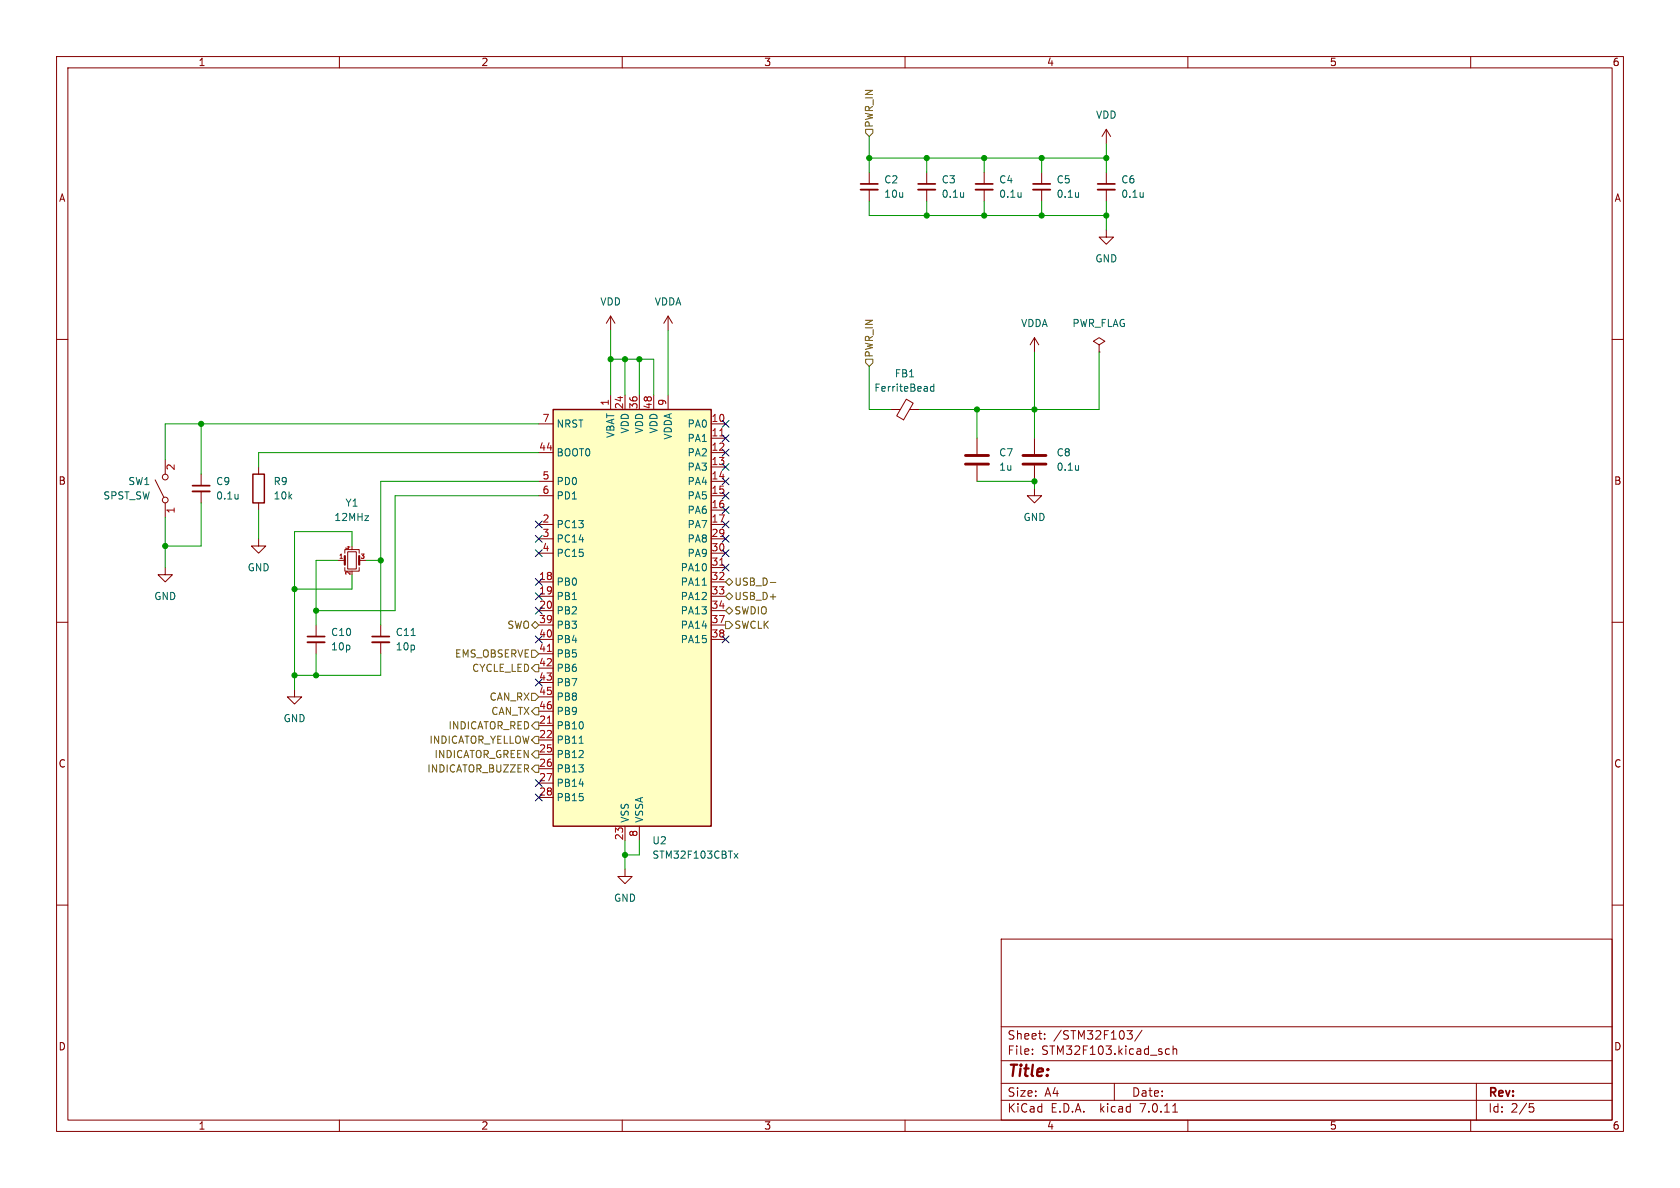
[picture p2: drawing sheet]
<svg xmlns="http://www.w3.org/2000/svg" width="297mm" height="210mm" viewBox="0 0 297 210" stroke-linecap="round" stroke-linejoin="round" font-family="sans-serif">
<g fill="none" stroke="#840000" stroke-width=".18">
<path d="M10 10h277v190h-277zM12 12h273v186h-273zM60 10v2M110 10v2M160 10v2M210 10v2M260 10v2M153.7 30.5v2M153.7 33.5v2.1M163.8 30.5v2M163.8 33.5v2.1M174 30.5v2"/>
<path d="M174 33.5v2.1M184.1 30.5v2M184.1 33.5v2.1M195.6 22.9l-.8 1.2M195.6 22.9v2.5M195.6 30.5v2M195.6 33.5v2.1M195.6 22.9l.7 1.2M10 60h2M107.9 55.9v2.5M107.9 55.9l-.7 1.3M107.9 55.9l.8 1.3"/>
<path d="M118.1 55.9v2.5M118.1 55.9l-.8 1.3M118.1 55.9l.8 1.3M182.9 59.7l-.8 1.3M182.9 59.7v2.5M182.9 59.7l.7 1.3M195.6 40.6v1.3h1.2l-1.2 1.3-1.3-1.3h1.3M285 60h2M95.2 74.9h2.6M107.9 69.9v2.5M110.5 69.9v2.5M113 69.9v2.5"/>
<path d="M115.6 69.9v2.5M118.1 69.9v2.5M125.7 74.9h2.6M125.7 77.5h2.6M157.5 72.4h1.6M160.2 70.6l1.2 .7-1.7 2.9-1.2-.7zM160.8 72.4h1.8M172.7 77.5v2.8M182.9 77.5v2.8M194.3 61l1-.7-1-.6-1 .6 1 .7v1.2M194.3 62.2h.1M27.4 84.8l1.6 3.1"/>
<path d="M29.2 81.3v2.5M29.2 88.9v2.5M35.6 83.8v2.1M35.6 86.9v2M45.7 95.3v1.2h1.3l-1.3 1.3-1.3-1.3h1.3M45.7 82.6v1.2M45.7 88.9v1.3M59.7 99.1h1.3M61 97.8v-.6h2.5v.6M61.5 97.5h1.5v3.1h-1.5zM63.5 99.1h1.3M95.2 80h2.6"/>
<path d="M95.2 85.1h2.6M95.2 87.6h2.6M95.2 92.7h2.6M95.2 95.3h2.6M95.2 97.8h2.6M125.7 80h2.6M125.7 82.6h2.6M125.7 85.1h2.6M125.7 87.6h2.6M125.7 90.2h2.6M125.7 92.7h2.6M125.7 95.3h2.6"/>
<path d="M125.7 97.8h2.6M172.7 82.3v2.8M182.9 86.4v1.2h1.2l-1.2 1.3-1.3-1.3h1.3M182.9 82.3v2.8M10 110h2M29.2 100.3v1.3h1.3l-1.3 1.3-1.3-1.3h1.3M55.9 110.5v2M55.9 113.5v2.1M61 100.3v.7h2.5v-.7M67.3 110.5v2M67.3 113.5v2.1M95.2 102.9h2.6"/>
<path d="M95.2 105.4h2.6M95.2 108h2.6M95.2 110.5h2.6M95.2 113h2.6M95.2 115.6h2.6M95.2 118.1h2.6M125.7 102.9h2.6M125.7 105.4h2.6M125.7 108h2.6M125.7 100.3h2.6M125.7 110.5h2.6M125.7 113h2.6"/>
<path d="M285 110h2M52.1 121.9v1.3h1.2l-1.2 1.3-1.3-1.3h1.3M95.2 128.3h2.6M95.2 130.8h2.6M95.2 133.4h2.6M95.2 135.9h2.6M95.2 138.4h2.6M95.2 120.7h2.6M95.2 123.2h2.6M95.2 125.7h2.6M10 160h2M95.2 141h2.6"/>
<path d="M110.5 153.7v1.2h1.3l-1.3 1.3-1.3-1.3h1.3M110.5 146.1v2.5M113 146.1v2.5M285 160h2M177 166h108v32h-108zM60 198v2M110 198v2M160 198v2M177 194.5h108M177 191.5h108M177 187.5h108M177 181.5h108"/>
<path d="M182.5 186.3v.1M182.5 185.5v.1M184.7 183.6v.1M184.7 182.8v.1M197 191.5v3M199.2 182.2h1l-.5 .6 .4 .1 .1 .5-.3 .3h-.4M201.9 182.1l-1.3 2M206 186.1l.3 .3 .4-.1M206.7 185.5l-.4-.1-.3 .3M207.3 196.6h.9M207.4 185.5l.2-.1 .4 .1v.9M207.4 184.9v1.5"/>
<path d="M210 198v2M260 198v2M261 191.5v6.5M270.4 195.1h.7M270.5 195.7h.4l.3 .3-.2 .5-.5 .1"/>
<circle cx="29.2" cy="84.3" r=".51"/>
<circle cx="29.2" cy="88.4" r=".51"/>
</g>
<path d="M152.1 33.5h3.1M162.3 33.5h3.1M172.5 33.5h3M182.6 33.5h3.1M194.1 33.5h3M34 86.9h3.1M54.4 113.5h3M65.8 113.5h3" fill="none" stroke="#840000" stroke-width=".33"/>
<path d="M152.1 32.5h3.1M162.3 32.5h3.1M172.5 32.5h3M182.6 32.5h3.1M194.1 32.5h3M34 85.9h3.1M54.4 112.5h3M65.8 112.5h3" fill="none" stroke="#840000" stroke-width=".3"/>
<g fill="none" stroke="#006464" stroke-width=".18">
<path d="M170.4 34v.9M170.4 34.8h-.1M180.5 34v.9M180.5 34.8h.1M190.7 34v.9M190.7 34.8h-.1M202.1 34v.9M202.1 34.8h-.1M165.1 67.9v1.3M165.1 68.4l-.4-.1-.2 .3 .1 .5h.5M42.1 87.4v.8M42.1 88.1l-.1 .1"/>
<path d="M190.7 82.3v.8M190.7 83l-.1 .1M72.7 112.3h.7M124.2 103.4h.7M102.4 131.4h.7M129.8 150.9l.7 .8M130.5 150.9l-.7 .8"/>
</g>
<path d="M97.8 72.4h27.9v73.7h-27.9z" fill="#ffffc2" stroke="#ffffc2" stroke-width=".18"/>
<path d="M97.8 72.4h27.9v73.7h-27.9zM44.7 83.8h2v5.1h-2z" fill="none" stroke="#840000" stroke-width=".25"/>
<path d="M127.2 77.1h.8M127.2 99.9h.8M96.8 115.2h.7M96.8 127.9h.7" fill="none" stroke="#a90000" stroke-width=".18"/>
<path d="M170.7 80.5h4.1M170.7 82h4.1M180.8 80.5h4.1M180.8 82h4.1" fill="none" stroke="#840000" stroke-width=".51"/>
<path d="M61 98.3v1.5M63.5 98.3v1.5" fill="none" stroke="#840000" stroke-width=".38"/>
<g fill="none" stroke="#725600" stroke-width=".18">
<path d="M153 22.9h1.3v.6l-.6 .6-.7-.6zM153 63.5h1.3v.6l-.6 .7-.7-.7zM94 110.5l.6-.6 .6 .6-.6 .6zM94 114.9h.6l.6 .7-.6 .6h-.6zM94.6 117.5h.6v1.2h-.6l-.6-.6zM128.3 105.4l.6-.6 .6 .6-.6 .6zM128.3 102.9l.6-.7 .6 .7-.6 .6zM128.3 109.9h.6l.6 .6-.6 .6h-.6zM128.9 107.3l.6 .7-.6 .6-.6-.6zM136.2 103h.9M94 122.6h.6l.6 .6-.6 .6h-.6zM94.6 125.1h.6v1.3h-.6l-.6-.7z"/>
<path d="M94.6 132.7h.6v1.3h-.6l-.6-.6zM94.6 130.2h.6v1.2h-.6l-.6-.6zM94.6 127.6h.6v1.3h-.6l-.6-.6zM94.6 135.3h.6v1.2h-.6l-.6-.6z"/>
</g>
<g fill="none" stroke="#009600" stroke-width=".18">
<path d="M153.7 24.1v6.4M153.7 35.6v2.5h41.9M153.7 27.9h41.9M163.8 27.9v2.6M163.8 35.6v2.5M174 27.9v2.6M174 35.6v2.5M184.1 27.9v2.6M184.1 35.6v2.5M195.6 25.4v5.1M195.6 35.6v5M107.9 58.4v11.5"/>
<path d="M118.1 58.4v11.5M35.6 74.9v8.9M95.2 74.9h-66v6.4M107.9 63.5h7.7v6.4M110.5 63.5v6.4M113 63.5v6.4M153.7 64.8v7.6h3.8M172.7 72.4v5.1M182.9 62.2v15.3M194.3 62.2v10.2h-31.7M29.2 91.4v8.9M35.6 88.9v7.6h-6.4"/>
<path d="M45.7 90.2v5.1M59.7 99.1h-3.8v11.4M62.2 96.5v-2.5h-10.1v27.9M64.8 99.1h2.5M95.2 85.1h-27.9v25.4M95.2 87.6h-25.4v20.4h-13.9M95.2 80h-49.5v2.6M172.7 85.1h10.2v1.3M55.9 115.6v3.8M62.2 101.6v2.5h-10.1M67.3 115.6v3.8h-15.2M110.5 148.6v5.1"/>
<path d="M113 148.6v2.5h-2.5"/>
</g>
<g fill="none" stroke="#000084" stroke-width=".18">
<path d="M127.7 74.3l1.2 1.2M127.7 76.9l1.2 1.2M127.7 79.4l1.2 1.2M128.9 74.3l-1.2 1.2M128.9 76.9l-1.2 1.2M128.9 79.4l-1.2 1.2M94.6 97.2l1.3 1.2M94.6 92.1l1.3 1.2M94.6 94.6l1.3 1.3M95.9 97.2l-1.3 1.2M95.9 92.1l-1.3 1.2M95.9 94.6l-1.3 1.3"/>
<path d="M127.7 94.6l1.2 1.3M127.7 89.6l1.2 1.2M127.7 81.9l1.2 1.3M127.7 99.7l1.2 1.2M127.7 84.5l1.2 1.2M127.7 92.1l1.2 1.2M127.7 97.2l1.2 1.2M127.7 87l1.2 1.2M128.9 94.6l-1.2 1.3M128.9 89.6l-1.2 1.2M128.9 81.9l-1.2 1.3M128.9 99.7l-1.2 1.2"/>
<path d="M128.9 87l-1.2 1.2M128.9 84.5l-1.2 1.2M128.9 92.1l-1.2 1.2M128.9 97.2l-1.2 1.2M94.6 104.8l1.3 1.2M94.6 112.4l1.3 1.2M94.6 107.3l1.3 1.3M94.6 102.3l1.3 1.2M95.9 107.3l-1.3 1.3M95.9 104.8l-1.3 1.2M95.9 112.4l-1.3 1.2M95.9 102.3l-1.3 1.2"/>
<path d="M127.7 112.4l1.2 1.2M128.9 112.4l-1.2 1.2M94.6 137.8l1.3 1.2M94.6 120l1.3 1.3M95.9 137.8l-1.3 1.2M95.9 120l-1.3 1.3M94.6 140.4l1.3 1.2M95.9 140.4l-1.3 1.2"/>
</g>
<g fill="#009600" stroke="#009600" stroke-width=".18">
<circle cx="182.9" cy="72.4" r=".46"/>
<circle cx="182.9" cy="85.1" r=".46"/>
<circle cx="55.9" cy="119.4" r=".46"/>
<circle cx="52.1" cy="119.4" r=".46"/>
<circle cx="55.9" cy="108" r=".46"/>
<circle cx="110.5" cy="151.1" r=".46"/>
<circle cx="35.6" cy="74.9" r=".46"/>
<circle cx="107.9" cy="63.5" r=".46"/>
<circle cx="52.1" cy="104.1" r=".46"/>
<circle cx="113" cy="63.5" r=".46"/>
<circle cx="110.5" cy="63.5" r=".46"/>
<circle cx="29.2" cy="96.5" r=".46"/>
<circle cx="67.3" cy="99.1" r=".46"/>
<circle cx="184.1" cy="38.1" r=".46"/>
<circle cx="172.7" cy="72.4" r=".46"/>
<circle cx="174" cy="38.1" r=".46"/>
<circle cx="163.8" cy="38.1" r=".46"/>
<circle cx="163.8" cy="27.9" r=".46"/>
<circle cx="195.6" cy="38.1" r=".46"/>
<circle cx="184.1" cy="27.9" r=".46"/>
<circle cx="195.6" cy="27.9" r=".46"/>
<circle cx="153.7" cy="27.9" r=".46"/>
<circle cx="174" cy="27.9" r=".46"/>
</g>
<text font-size="2.8" fill="#840000" x="178" y="190.9">Title:</text>
<g font-size="2.1" fill="#840000">
<text x="178" y="184">Sheet:</text>
<text x="186.2" y="184">/STM32F103/</text>
<text x="178" y="186.7">File:</text>
<text x="184.1" y="186.7">STM32F103.kicad_sch</text>
<text x="178" y="196.9">KiCad</text>
<text x="178" y="194.1">Size:</text>
<text x="184.7" y="194.1">A4</text>
<text x="185.7" y="196.9">E.D.A.</text>
<text x="194.6" y="196.9">kicad</text>
<text x="200" y="194.1">Date:</text>
<text x="201.8" y="196.9">7.0.11</text>
<text x="263" y="194.3">Rev:</text>
<text x="263" y="196.9">Id:</text>
<text x="267.1" y="196.9">2/5</text>
</g>
<g font-size="1.8" fill="#840000">
<text x="35" y="11.9">1</text>
<text x="85" y="11.9">2</text>
<text x="135" y="11.9">3</text>
<text x="185" y="11.9">4</text>
<text x="235" y="11.9">5</text>
<text x="285" y="11.9">6</text>
<text x="10.3" y="35.9">A</text>
<text x="285.3" y="35.9">A</text>
<text x="10.3" y="85.9">B</text>
<text x="285.3" y="85.9">B</text>
<text x="10.3" y="135.9">C</text>
<text x="285.3" y="135.9">C</text>
<text x="10.3" y="185.9">D</text>
<text x="285.3" y="185.9">D</text>
<text x="35" y="199.9">1</text>
<text x="85" y="199.9">2</text>
<text x="135" y="199.9">3</text>
<text x="185" y="199.9">4</text>
<text x="235" y="199.9">5</text>
<text x="285" y="199.9">6</text>
</g>
<g font-size="1.8" fill="#725600">
<text x="154.5" y="22.7" transform="rotate(-90 154.5 22.7)">PWR_IN</text>
<text x="154.5" y="63.3" transform="rotate(-90 154.5 63.3)">PWR_IN</text>
<text x="129.7" y="106.3">USB_D+</text>
<text x="129.7" y="103.7">USB_D-</text>
<text x="89.6" y="111.4">SWO</text>
<text x="129.7" y="111.4">SWCLK</text>
<text x="129.7" y="108.8">SWDIO</text>
<text x="80.3" y="116.4">EMS_OBSERVE</text>
<text x="83.4" y="119">CYCLE_LED</text>
<text x="86.5" y="124.1">CAN_RX</text>
<text x="75.8" y="131.7">INDICATOR_YELLOW</text>
<text x="79.2" y="129.1">INDICATOR_RED</text>
<text x="86.8" y="126.6">CAN_TX</text>
<text x="75.4" y="136.8">INDICATOR_BUZZER</text>
<text x="76.7" y="134.2">INDICATOR_GREEN</text>
</g>
<g font-size="1.8" fill="#006464">
<text x="193.7" y="21.2">VDD</text>
<text x="156.2" y="32.6">C2</text>
<text x="156.2" y="35.2">10u</text>
<text x="166.4" y="32.6">C3</text>
<text x="166.4" y="35.2">0.1u</text>
<text x="176.5" y="32.6">C4</text>
<text x="176.5" y="35.2">0.1u</text>
<text x="186.7" y="32.6">C5</text>
<text x="186.7" y="35.2">0.1u</text>
<text x="198.1" y="32.6">C6</text>
<text x="198.1" y="35.2">0.1u</text>
<text x="193.5" y="46.6">GND</text>
<text x="106" y="54.2">VDD</text>
<text x="115.6" y="54.2">VDDA</text>
<text x="180.4" y="58">VDDA</text>
<text x="189.5" y="58">PWR_FLAG</text>
<text x="154.5" y="69.4">FerriteBead</text>
<text x="158.1" y="66.9">FB1</text>
<text x="98.3" y="75.8">NRST</text>
<text x="108.8" y="77.5" transform="rotate(-90 108.8 77.5)">VBAT</text>
<text x="111.4" y="76.7" transform="rotate(-90 111.4 76.7)">VDD</text>
<text x="113.9" y="76.7" transform="rotate(-90 113.9 76.7)">VDD</text>
<text x="116.4" y="76.7" transform="rotate(-90 116.4 76.7)">VDD</text>
<text x="119" y="77.8" transform="rotate(-90 119 77.8)">VDDA</text>
<text x="121.5" y="75.8">PA0</text>
<text x="98.3" y="80.9">BOOT0</text>
<text x="121.5" y="78.3">PA1</text>
<text x="121.5" y="80.9">PA2</text>
<text x="121.5" y="83.4">PA3</text>
<text x="176.5" y="80.9">C7</text>
<text x="176.5" y="83.4">1u</text>
<text x="186.7" y="80.9">C8</text>
<text x="186.7" y="83.4">0.1u</text>
<text x="18.2" y="88.5">SPST_SW</text>
<text x="22.6" y="86">SW1</text>
<text x="38.1" y="86">C9</text>
<text x="38.1" y="88.5">0.1u</text>
<text x="48.3" y="86">R9</text>
<text x="48.3" y="88.5">10k</text>
<text x="61" y="89.8">Y1</text>
<text x="98.3" y="86">PD0</text>
<text x="98.3" y="88.5">PD1</text>
<text x="121.5" y="86">PA4</text>
<text x="121.5" y="88.5">PA5</text>
<text x="59" y="92.3">12MHz</text>
<text x="98.3" y="93.6">PC13</text>
<text x="121.5" y="91">PA6</text>
<text x="121.5" y="93.6">PA7</text>
<text x="180.8" y="92.3">GND</text>
<text x="43.7" y="101.2">GND</text>
<text x="98.3" y="96.1">PC14</text>
<text x="98.3" y="98.7">PC15</text>
<text x="120.2" y="101.2">PA10</text>
<text x="121.5" y="96.1">PA8</text>
<text x="121.5" y="98.7">PA9</text>
<text x="27.2" y="106.3">GND</text>
<text x="98.3" y="103.7">PB0</text>
<text x="98.3" y="106.3">PB1</text>
<text x="120.2" y="103.7">PA11</text>
<text x="120.2" y="106.3">PA12</text>
<text x="58.4" y="112.6">C10</text>
<text x="69.9" y="112.6">C11</text>
<text x="98.3" y="108.8">PB2</text>
<text x="98.3" y="111.4">PB3</text>
<text x="98.3" y="113.9">PB4</text>
<text x="120.2" y="108.8">PA13</text>
<text x="120.2" y="111.4">PA14</text>
<text x="120.2" y="113.9">PA15</text>
<text x="58.4" y="115.2">10p</text>
<text x="69.9" y="115.2">10p</text>
<text x="98.3" y="116.4">PB5</text>
<text x="98.3" y="119">PB6</text>
<text x="98.3" y="121.5">PB7</text>
<text x="98.3" y="124.1">PB8</text>
<text x="50" y="127.9">GND</text>
<text x="98.3" y="129.1">PB10</text>
<text x="98.3" y="131.7">PB11</text>
<text x="98.3" y="126.6">PB9</text>
<text x="98.3" y="134.2">PB12</text>
<text x="98.3" y="136.8">PB13</text>
<text x="98.3" y="139.3">PB14</text>
<text x="98.3" y="141.8">PB15</text>
<text x="111.4" y="145.5" transform="rotate(-90 111.4 145.5)">VSS</text>
<text x="113.9" y="145.5" transform="rotate(-90 113.9 145.5)">VSSA</text>
<text x="115.2" y="149.5">U2</text>
<text x="115.2" y="152">STM32F103CBTx</text>
<text x="108.5" y="159.6">GND</text>
</g>
<g font-size="1.8" fill="#a90000">
<text x="107.7" y="71.8" transform="rotate(-90 107.7 71.8)">1</text>
<text x="117.9" y="71.8" transform="rotate(-90 117.9 71.8)">9</text>
<text x="95.8" y="74.7">7</text>
<text x="110.2" y="72.4" transform="rotate(-90 110.2 72.4)">24</text>
<text x="112.8" y="72.4" transform="rotate(-90 112.8 72.4)">36</text>
<text x="115.3" y="72.4" transform="rotate(-90 115.3 72.4)">48</text>
<text x="125.7" y="74.7">10</text>
<text x="125.7" y="77.2">11</text>
<text x="31.2" y="83.3" transform="rotate(-90 31.2 83.3)">2</text>
<text x="95.2" y="79.8">44</text>
<text x="125.7" y="79.8">12</text>
<text x="125.7" y="82.3">13</text>
<text x="95.8" y="84.8">5</text>
<text x="95.8" y="87.4">6</text>
<text x="125.7" y="84.8">14</text>
<text x="125.7" y="87.4">15</text>
<text x="125.7" y="89.9">16</text>
<text x="31.2" y="90.9" transform="rotate(-90 31.2 90.9)">1</text>
<text x="95.8" y="92.5">2</text>
<text x="95.8" y="95">3</text>
<text x="125.7" y="92.5">17</text>
<text x="125.7" y="95">29</text>
<text x="95.8" y="97.5">4</text>
<text x="125.7" y="97.5">30</text>
<text x="125.7" y="100.1">31</text>
<text x="95.2" y="102.6">18</text>
<text x="95.2" y="105.2">19</text>
<text x="95.2" y="107.7">20</text>
<text x="125.7" y="102.6">32</text>
<text x="125.7" y="105.2">33</text>
<text x="125.7" y="107.7">34</text>
<text x="95.2" y="110.2">39</text>
<text x="95.2" y="112.8">40</text>
<text x="125.7" y="110.2">37</text>
<text x="125.7" y="112.8">38</text>
<text x="95.2" y="115.3">41</text>
<text x="95.2" y="117.9">42</text>
<text x="95.2" y="120.4">43</text>
<text x="95.2" y="122.9">45</text>
<text x="95.2" y="125.5">46</text>
<text x="95.2" y="128">21</text>
<text x="95.2" y="130.6">22</text>
<text x="95.2" y="133.1">25</text>
<text x="95.2" y="135.6">26</text>
<text x="95.2" y="138.2">27</text>
<text x="95.2" y="140.7">28</text>
<text x="110.2" y="148.6" transform="rotate(-90 110.2 148.6)">23</text>
<text x="112.8" y="148" transform="rotate(-90 112.8 148)">8</text>
</g>
<g font-size="1.1" fill="#a90000">
<text x="59.8" y="98.8">1</text>
<text x="62" y="101.8" transform="rotate(-90 62 101.8)">2</text>
<text x="62" y="97.4" transform="rotate(-90 62 97.4)">4</text>
<text x="63.6" y="98.8">3</text>
</g>
</svg>
